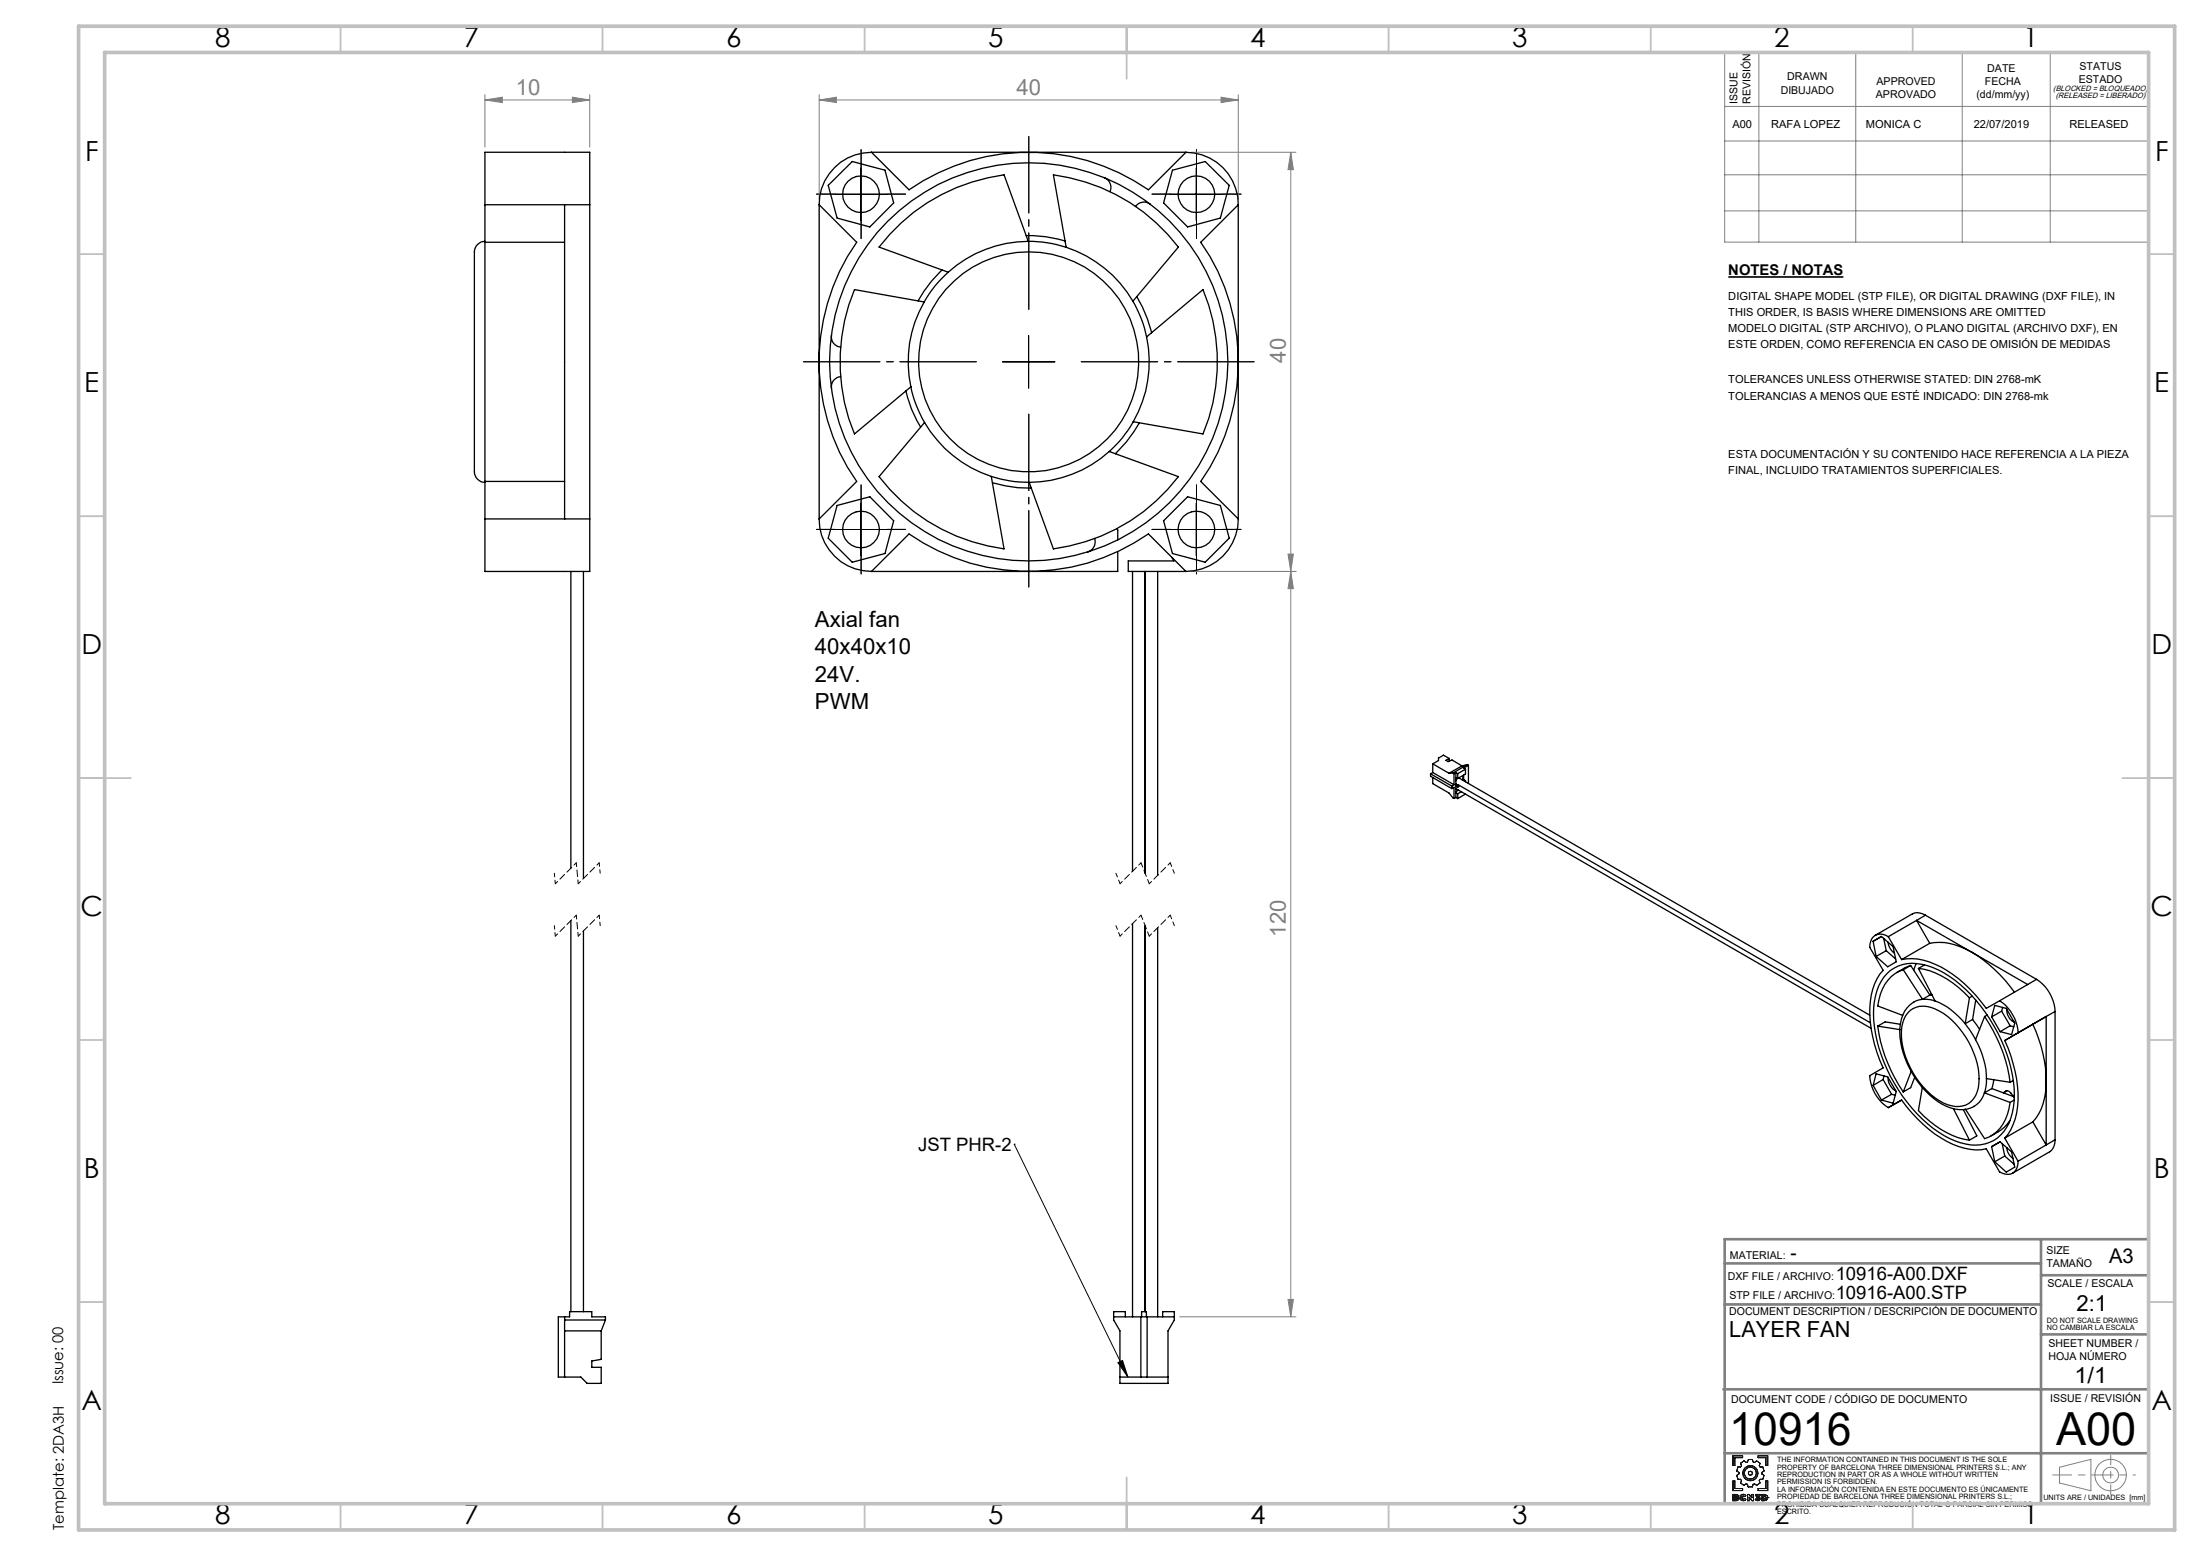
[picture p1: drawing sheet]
<svg xmlns="http://www.w3.org/2000/svg" width="420mm" height="297mm" viewBox="0 0 420 297" stroke-linecap="round" stroke-linejoin="round" font-family="sans-serif">
<path d="M329.8 52.9h22" fill="none" stroke="#000" stroke-width=".32"/>
<g fill="none" stroke="#000" stroke-width=".19">
<path d="M159.3 37.1h10M164.3 32.1v10M223.3 37.1h10M228.3 32.1v10M191.3 69.1h10M196.3 64.1v10M164.3 96.1v10M228.3 96.1v10M159.3 101.1h10M223.3 101.1h10M193.5 218.4h.1M193.5 218.4l21.7 44.5"/>
<path d="M213.3 260.1l.9-.4 1 3.2z"/>
</g>
<g fill="none" stroke="#191924" stroke-width=".19">
<path d="M330.7 277.9h1.8v.3h-1.5v1.5h-.3zM332.1 279.3l.7-.5 .4 .3 .3-.1 .1-.4h.8l.1 .4 .3 .1 .4-.3 .7 .5-.2 .5 .2 .2h.5l.2 .8-.4 .3v.2l.4 .3-.2 .8h-.5l-.2 .2 .1 .5-.6 .4-.4-.3-.3 .1-.1 .5h-.8l-.2-.5-.2-.1-.4 .3-.7-.4 .2-.5-.2-.2h-.5l-.2-.8 .4-.3v-.2l-.4-.3 .2-.8h.5l.2-.2zM335.5 277.9h1.8v1.8h-.3v-1.5h-1.5zM330.7 282.7h.3v1.4h1.5v.4h-1.8zM331 285.5l.4 .1-.4 .1zM331 286l.4 .1-.4 .1zM331.3 285.3l.3 .1 .1 .1M331.3 285.3h.2l.2 .2M331.3 285.3h-.6v1.2l.9-.1 .2-.3M331.4 285.6h.1M331.4 286.1h.1M331.7 285.5l-.2 .3 .3 .3"/>
<path d="M331.7 285.5h.1M331.8 286.1h.1M332 285.9l.2 .3 .4 .3 .6-.3M332 285.9l.1 .3 .2 .2a.69 .69 0 0 0 .9-.2M332 285.9h.1M332.4 285.9l.1 .2 .2 .1 .2-.2M332.4 285.9l.1 .2 .4-.1M332.4 285.9h.1M332.9 285.7l-.2-.2-.3 .1v.3M332.9 285.7l-.4-.1-.1 .3M332.9 286l.3 .2M333.2 285.5l-.5-.3-.5 .2-.2 .5"/>
<path d="M333.2 285.5a.67 .67 0 0 0-1.1 0l-.1 .4M333.2 285.5l-.3 .2M333.5 285.3h.3l.5 .6v-.6h.3v1.2h-.3l-.5-.7v.7h-.3zM335.1 286l.3 .2 .2-.1-.2 .1zM335.1 286l-.2 .2M335.5 284.1h1.5v-1.4h.3v1.8h-1.8zM335.6 286.1l-.4-.2v-.2l.3-.2h-.5v-.2h.8v.2l-.2 .2 .3 .4M335.6 286.1h.1M335.9 286.1l-.2 .3-.3 .1-.5-.3M335.9 286.1l-.2 .3-.4 .1-.4-.3M335.9 286.1h.1M336.2 285.3h.5l.5 .2 .2 .4-.3 .4-.9 .2z"/>
<path d="M336.6 285.5l.3 .1v.5h-.3zM337 285.9h.1M337.4 285.9h.1"/>
<circle cx="334" cy="281.2" r=".39"/>
<circle cx="334" cy="281.2" r="1.45"/>
<circle cx="334" cy="281.2" r="1.14"/>
</g>
<g fill="none" stroke="#808080" stroke-width=".19">
<path d="M92.5 19.1l3.3-.5v1zM92.5 18.1v10M92.5 19.1h20M109.2 18.6l3.3 .5-3.3 .5zM112.5 18.1v10M156.3 19.1l3.3-.5v1zM156.3 19.1h80M156.3 18.1v20M233 18.6l3.3 .5-3.3 .5zM236.3 18.1v20M329.1 10h80.9v36.2h-80.9zM335.6 10v36.2"/>
<path d="M354.1 10v36.2M374.4 10v36.2M391.2 10v36.2M227.3 29.1h20M246.3 29.1v222.3M246.3 29.1l.5 3.3h-1zM329.1 20.3h80.9M329.1 26.9h80.9M329.1 33.4h80.9M329.1 40.2h80.9M227.3 109.1h20M245.8 105.8h1l-.5 3.3z"/>
<path d="M246.3 109.1l.5 3.3h-1zM225.1 251.4h22.2M245.8 248h1l-.5 3.4zM393 280.1l6-1.6v6l-6-1.4z"/>
<circle cx="402.7" cy="281.6" r="3"/>
<circle cx="402.8" cy="281.5" r="1.49"/>
</g>
<path d="M196.3 59.1v-33M186.3 69.1h-33M196.3 79.1v33M206.3 69.1h33" fill="none" stroke="#000" stroke-width=".19" stroke-dasharray="15.2 1.3 1.3 1.3" stroke-dashoffset=".6"/>
<g fill="none" stroke="#000" stroke-width=".19" stroke-dasharray="15.2 1.3 1.3 1.3">
<path d="M159.3 37.1h-3.5M164.3 32.1v-3.5M169.3 37.1h3.5M223.3 37.1h-3.5M228.3 32.1v-3.5M233.3 37.1h3.5M164.3 42.1v3.5M228.3 42.1v3.5M164.3 96.1v-3.5M228.3 96.1v-3.5M159.3 101.1h-3.5M164.3 106.1v3.5"/>
<path d="M169.3 101.1h3.5M223.3 101.1h-3.5M228.3 106.1v3.5M233.3 101.1h3.5"/>
</g>
<path d="M106 178.7l-.2-2M106 168.7l-.2-2M114.5 176.7l-.2-2M114.5 166.7l-.2-2" fill="none" stroke="#000" stroke-width=".19" stroke-dasharray="1.3 .6" stroke-dashoffset=".6"/>
<path d="M110 174.7l-4 4M110 164.7l-4 4M114.3 174.7l-4 4M114.3 164.7l-4 4M217.7 174.7l-4 4M217.7 164.7l-4 4M223.3 174.7l-4 4M223.3 164.7l-4 4" fill="none" stroke="#000" stroke-width=".19" stroke-dasharray="1.3 .6" stroke-dashoffset=".7"/>
<path d="M110.3 178.7l-.3-4M110.3 168.7l-.3-4M213.7 178.7l-.8-2M213.7 168.7l-.8-2M224.1 176.7l-.8-2M224.1 166.7l-.8-2" fill="none" stroke="#000" stroke-width=".19" stroke-dasharray="1.3 .6" stroke-dashoffset=".5"/>
<path d="M219.3 178.7l-1.6-4M219.3 168.7l-1.6-4" fill="none" stroke="#000" stroke-width=".19" stroke-dasharray="1.3 .6" stroke-dashoffset=".4"/>
<path d="M391.7 281.5h11.1" fill="none" stroke="#808080" stroke-width=".19" stroke-dasharray="15.2 1.3 1.3 1.3" stroke-dashoffset="11.6"/>
<path d="M402.8 281.5h4.7" fill="none" stroke="#808080" stroke-width=".19" stroke-dasharray="15.2 1.3 1.3 1.3" stroke-dashoffset="14.8"/>
<path d="M402.8 277.8v7.4" fill="none" stroke="#808080" stroke-width=".19" stroke-dasharray="15.2 1.3 1.3 1.3" stroke-dashoffset="13.4"/>
<path d="M329.1 236.5h80.9v50.5h-80.9zM389.5 236.5v50.5M329.1 249h60.4M329.1 241.2h60.4M389.5 243.4h20.5M389.5 254.7h20.5M328.9 265.2h81.1M329.1 277.4h80.9" fill="none" stroke="#808080" stroke-width=".5"/>
<g fill="none" stroke="#c0c0c0" stroke-width=".35">
<path d="M65 5v5M115 5v5M165 5v5M215 5v10M265 5v5M315 5v5M365 5v5M15 48.5h5M410 48.5h5M15 98.5h5M410 98.5h5M15 148.5h10"/>
<path d="M405 148.5h10M15 198.5h5M410 198.5h5M15 248.5h5M410 248.5h5M65 287v5M115 287v5M165 287v5M215 282v10M265 287v5M315 287v5M365 287v5"/>
</g>
<path d="M15 5h400v287h-400zM20 10h390v277h-390z" fill="none" stroke="#c0c0c0" stroke-width=".7"/>
<path d="M213.3 260.1l.9-.4 1 3.2z" fill="#000"/>
<g fill="#808080">
<path d="M109.2 18.6l3.3 .5-3.3 .5zM92.5 19.1l3.3-.5v1z"/>
<path d="M233 18.6l3.3 .5-3.3 .5zM156.3 19.1l3.3-.5v1z"/>
<path d="M246.3 29.1l.5 3.3h-1zM245.8 105.8h1l-.5 3.3zM246.3 109.1l.5 3.3h-1zM245.8 248h1l-.5 3.4z"/>
</g>
<g fill="none" stroke="#000" stroke-width=".25">
<path d="M92.5 39.1v-10h20v10M92.5 39.1h20M92.5 39.1v7.1M107.7 39.1v60M112.5 39.1v60M156.3 39.1l7.2 7.1a39.8 39.8 0 0 0 0 45.7l-7.2 7.2M156.3 39.1v60M158 35.4l4.6-4.6 6.3 1.7 1.6 6.2-4.5 4.6-6.3-1.7zM166.3 29.1l7.2 7.1a40 40 0 0 1 45.6 0l7.2-7.1M166.3 29.1a10 10 0 0 0-10 10M166.3 29.1h60M210.7 33.9a1.98 1.98 0 0 1 1.1 2.7"/>
<path d="M219.5 39a2.06 2.06 0 0 0-2.8 .4M223.7 32.5l6.3-1.7 4.6 4.6-1.7 6.2-6.3 1.7-4.6-4.6zM226.3 29.1a10 10 0 0 1 10 10M236.3 39.1l-7.2 7.1a40 40 0 0 1 0 45.7l7.2 7.2M236.3 39.1v60M92.5 46.1a2.1 2.1 0 0 0-2 2.4v40.1a3.7 3.7 0 0 0 .6 2.9 1.78 1.78 0 0 0 1.4 .6M92.5 46.2v45.7M92.5 46.2h15.2M176.4 57.6a22.7 22.7 0 0 0-2.6 16.2M176.4 57.6l-13.3-2.3a35.9 35.9 0 0 0 0 27.5l10.7-9M179.8 51.5a22.9 22.9 0 0 0-4.6 5.9M180.9 52a21.4 21.4 0 0 0-4.5 5.6"/>
<path d="M195.8 45a23.3 23.3 0 0 1 7.4 1M196.2 46.1a23.1 23.1 0 0 0-15.3 5.9M196.2 46.1a23.5 23.5 0 0 1 7.2 1.1M196.2 46.1l-4.6-12.7a36 36 0 0 0-23.9 13.8l13.2 4.8M203.4 47.2a23.2 23.2 0 0 1 12.8 10.3M203.4 47.2l-2.4-13.8a36 36 0 0 1 23.9 13.8l-8.7 10.3M216.2 57.5a22.7 22.7 0 0 1 2.6 6.8M216.9 56.6a24.2 24.2 0 0 1 2.8 6.9M158.6 64a1.97 1.97 0 0 0 1.8 2.2M160.4 71.9a1.97 1.97 0 0 0-1.8 2.3M172.9 74.6a21.9 21.9 0 0 0 2.8 6.9M173.8 73.8a22.7 22.7 0 0 0 2.6 6.8"/>
<path d="M218.8 64.3a23.1 23.1 0 0 1-2.5 16.2M218.8 64.3l10.8-9a35.9 35.9 0 0 1 0 27.5l-13.3-2.3M92.5 99.1v10h20v-10M92.5 99.1h20M92.5 91.9h15.2M92.5 91.9v7.2M156.3 99.1a10 10 0 0 0 10 10M159.7 96.5l6.3-1.7 4.5 4.6-1.6 6.3-6.3 1.6-4.6-4.6zM176.4 80.6a23.2 23.2 0 0 0 12.8 10.3M176.4 80.6l-8.7 10.4a35.8 35.8 0 0 0 23.9 13.8l-2.4-13.9M189.2 90.9a23.5 23.5 0 0 0 7.2 1.2M189.4 92.1a25.2 25.2 0 0 0 7.4 1.1"/>
<path d="M211.7 86.2a23.1 23.1 0 0 1-15.3 5.9M211.7 86.2l13.2 4.8a35.8 35.8 0 0 1-23.9 13.8l-4.6-12.7M216.3 80.5a21.4 21.4 0 0 1-4.6 5.7M217.4 80.7a24.4 24.4 0 0 1-4.6 5.9M226.6 94.8l6.3 1.7 1.7 6.2-4.6 4.6-6.3-1.6-1.7-6.3zM236.3 99.1a10 10 0 0 1-10 10M108.9 109.1v56.6M111.3 109.1v58.6M166.3 109.1l7.2-7.2a40 40 0 0 0 45.6 0l7.2 7.2M208.9 102.8a2.04 2.04 0 0 1-1.3 2.6M213.1 100.9l.2 .3v1.8M213.3 105.3v3.8h-47"/>
<path d="M216.1 109.1v57.2M218.5 109.1v57.6M220.9 109.1v58M223.6 106.4l.4 .7h-8.7v2h11M273 147.7l4 2.3M273 147.7v.5l4 2.3M273.4 145.8l3.1 1.8M273.4 147.5l4.1 2.3M273.4 145.8v1.7M273.4 148.4v1.2l3.1 1.8 1 1M273.4 147.5l-.4 .2M276.5 144.8l-1.1-.7-.9 .6v.5l-1.1 .6"/>
<path d="M276.5 144.8l-.6 .3 .4 .3 .8-.3 1.9 1.1M276.5 144.8v.5M277 150v.5M277 150.5l.5-.2v2.1M277.2 147.6l.3 .1M277.2 147.6h-.7M277.5 149.8l-.5 .2M277.5 147.7v2.1M277.8 150.5l79.2 45.8M277.8 147.5l-.3 .2M277.8 147.5v4.7M277.8 152.2l-.3 .2"/>
<path d="M277.8 147.5l.4 .2M277.8 148.4l.4 .2M277.8 149.6l.4 .3M277.8 150l.4 .2M277.8 152.2l.4 .2M277.8 151.3l.4 .2M278.1 148.6l-.3 .4M278.2 147.7v.9M278.2 149.9v.3M278.2 151.5v.9M278.3 148.5l78.5 45.3M278.3 149.8l-.1 .1"/>
<path d="M278.3 150.8l-.5 .3M278.4 149.9l78.5 45.3M278.4 150.1l-.2 .1M278.8 151.1l-.6 .4M279 146.2l-2.5 1.4M279.2 148.7l-.2 .1M279.2 148v.7M279.2 148.7l.1 .1M279.3 148v.8M279.3 148.8l.3 .2M279.6 151.6l-1.4 .8M279.6 146.8l-1.4 .9"/>
<path d="M279.6 146.8v.9l-1.4 .9M279.6 149v.2M279.6 149l-.1 .1M280 145.9l-2.8 1.7M280 145.9l.2 .2M280 145.9l-1 .3M280.2 146.1l-.9 .5 .3 .2M280.2 146.1v3.4M108.9 175.7v74.7M111.3 177.7v72.7M216.1 176.3v75.1M218.5 176.7v73.7"/>
<path d="M220.9 177.1v74.3M357.4 179.7l1.6-1 2.2 2 .6 2.9-1.6 .9-2.2-1.9zM359.4 179.1l.5 2.4M360.3 179.8l.4 1.2 .8 .9M360.3 178.8a2.15 2.15 0 0 0-2.5-.3 2.15 2.15 0 0 0-1 2.3l2.5 4.4a11.8 11.8 0 0 0-2.5 8.5 27.6 27.6 0 0 0 2.5 10.1l-2.5 1.5a7.6 7.6 0 0 0 3.5 6.1l2.6-1.4a23.8 23.8 0 0 0 10.9 8.9 9.7 9.7 0 0 0 5.2 .4l2.6 4.4a2.21 2.21 0 0 0 3.1-.4l.4-1.1v-.6M360.3 178.8l2.6 4.4M365.7 175.7l10.6 6.1M365.7 175.7l2.5 4.4M365.7 175.7l-5.4 3.1M367.4 174.7a2.66 2.66 0 0 0-2.5-.3l-7.1 4.1M367.4 174.7l-1.7 1M367.4 174.7l21.2 12.2"/>
<path d="M358.3 195.9a28.5 28.5 0 0 0 4.9 12.5M358.3 195.9l4.2 .6M359.9 181.5l1.8 1.6M359.9 181.5l-1.9 1.1M360.1 185.8a7.3 7.3 0 0 1 7.7-1.5 22.1 22.1 0 0 1 11 8.9 28.3 28.3 0 0 1 5.6 17 9.1 9.1 0 0 1-4 7.5 8.4 8.4 0 0 1-7.3 .1 26.1 26.1 0 0 1-12.4-12.4 25.3 25.3 0 0 1-3-14.3 9.2 9.2 0 0 1 2.4-5.3zM362.6 195.5l-2.9-.5-1.4 .9M362.9 183.2a11.8 11.8 0 0 1 8.6 2 26.9 26.9 0 0 1 7.5 7.3l2.6-1.5M363.2 185.1a7.2 7.2 0 0 0-4.7 5.8l-.2 1.1 4.8 1.8M363.2 185.1l3.7 5.6M364.1 193.3a4.2 4.2 0 0 1 5.2-.7 15.8 15.8 0 0 1 8 10.4 8.3 8.3 0 0 1-.7 6.7 4.1 4.1 0 0 1-5 1.2 15.4 15.4 0 0 1-8.3-10.1 9 9 0 0 1 .3-6.9zM364.6 184.3l-.9 .3-1.8 1M364.6 184.3l-1.4 .8"/>
<path d="M364.6 184.3l3.7 5.6M365.3 191.2a5.6 5.6 0 0 0-2.8 4.9 17.3 17.3 0 0 0 8.1 14.7 5.8 5.8 0 0 0 6.2 .3 4.2 4.2 0 0 0 1.9-2.5M365.7 183.9l-.5 1.3M366.1 184.9a16.3 16.3 0 0 1 9.7 5.6M366.1 184.9l3.2 6.2M366.9 190.7l-1.7 .5M366.9 190.7l1.4 .1 1 .3M367.2 184.2l-1.1 .7M368.2 180.1a11.4 11.4 0 0 1 8.1 1.7M368.2 180.1l-5.3 3.1M368.3 189.9l-1.4 .8M368.5 189.6l-.1 .3"/>
<path d="M368.7 189.9h-.4M369.3 191.1a13.4 13.4 0 0 1 5.7 4.3M375 195.4l2 3M375.8 190.5l-.8 4.9M376.3 181.8a27.8 27.8 0 0 1 8.1 7.6M376.3 181.8l10.6 6.1M376.3 190.1l-.5 .4M376.4 194.6l1.4 1.9M376.4 194.6l-1.4 .8M377 198.4a16.1 16.1 0 0 1 2.1 7.5M377 190.9l-.6 3.7M378.7 194a29.5 29.5 0 0 1 4.9 12.6"/>
<path d="M378.7 194l-1.7 4.4M379.2 193.7l-.5 .3M380 194.1l.6-2.2 2.2 .6 1.7 2.8-.6 2.2-2.2-.6M380 194.1l1.7 2.8M381.6 191a8 8 0 0 1 3.5 6.1l-2.5 1.5M382 193l1.6 2.8M382 193l-2 1.1M382.2 192.3l-.2 .7M382.6 198.6a23.9 23.9 0 0 1 2.2 13.9 10.6 10.6 0 0 1-2.2 4.7M382.9 192.6a2.61 2.61 0 0 0 1.5 2.5M383.6 195.8l.7 .2M383.6 195.8l-1.9 1.1"/>
<path d="M386.9 187.9l-5.3 3.1M388.6 186.9a7.8 7.8 0 0 1 3.5 6.2M388.6 186.9l-1.7 1M390.5 194l-2.6 1.5a23.8 23.8 0 0 1 2.2 14.3 9 9 0 0 1-2.2 4.3M390.5 194l-7.9 4.6M390.5 194v24.5M392.1 193.1l-1.6 .9M392.1 193.1v24.5M357.4 207.2l1.6 2.8M357.4 207.2l.6-2.2 2.2 .6 1.6 2.7-.6 2.3-2.2-.6M359.3 206.1l1.7 2.8M359.3 206.1l-1.9 1.1"/>
<path d="M359.5 205.3l-.2 .8M360.3 205.7a2.66 2.66 0 0 0 1.4 2.5M361 208.9l.7 .2M361 208.9l-2 1.1M364.7 204.5l-1.5 3.9M365.4 205.6l-.8 2-1.4 .8M366.8 207.6l-.7 4.4a17.1 17.1 0 0 0 9.7 5.6M372.7 211.6l3.1 6M374.6 211.8l2.6 5-1.4 .8M378.7 208.6l4.9 1.8M379.1 205.9l-.1 1.4-.3 1.3M379.1 205.9l4.5 .7"/>
<path d="M380 218.9l1.7-1 2.2 2 .6 2.9-1.7 .9-2.2-1.9zM380.1 207.8l-1.4 .8M380.1 207.8l4.3 1.6M380.4 206.1l-.3 1.7M382.1 218.3l.5 2.4M382.6 217.2l2.5 4.4M382.8 208.3a.7 .7 0 0 1 .9 .3l.6 .8M382.8 208.3l-.5 .3M382.9 208.2l-.1 .1M382.9 219a2.61 2.61 0 0 0 1.2 2.1M383 208.2l-.7 .4M383.2 214.5h.1"/>
<path d="M383.5 213.9a7.9 7.9 0 0 1-3.6 2.9M383.6 210.4a7.7 7.7 0 0 1-4.9 6.9l-3.7-5.6M384.2 206.2l-.6 .4M384.4 210l-.8 .4M387.9 214.1l-5.3 3.1M387.9 214.1l2.6 4.4M390.5 218.5l-5.4 3.1M392.1 217.6a2.65 2.65 0 0 1-1 2.2l-7.1 4.1M392.1 217.6l-1.6 .9M382.6 220.7l1.8 1.5M382.6 220.7l-2 1.1M107.7 251.4v11.5"/>
<path d="M107.7 252h7.8M107.7 254h7M115.5 252v-.6h-2.6v-1h-4.2v1h-2.2v11.5h4.3l1.2 1.2h2.7v-3.1h-1.8v-1.2l1.8-.3v-5.5M115.5 252l-.8 2M212.5 251.4h11.6M214.7 251.4v-1h-2.2v1.6l1.2 2v10.1h9.2v-10.1l1.2-2v-1.6h-2.2v1M217.7 251.4v11.5M217.8 251.4v-1h1v1M218.9 251.4v11.5M213.7 262.9h9.2"/>
<circle cx="164.3" cy="37.1" r="3.5"/>
<circle cx="228.3" cy="37.1" r="3.5"/>
<circle cx="196.3" cy="69.1" r="38"/>
<circle cx="196.3" cy="69.1" r="21"/>
<circle cx="164.3" cy="101.1" r="3.5"/>
<circle cx="228.3" cy="101.1" r="3.5"/>
</g>
<g font-size="8.7">
<text x="330" y="275.9">10916</text>
<text x="392.3" y="275.9">A00</text>
</g>
<g font-size="5.3">
<text x="41" y="8.9">8</text>
<text x="88.5" y="8.9">7</text>
<text x="138.5" y="8.9">6</text>
<text x="188.5" y="8.9">5</text>
<text x="238.5" y="8.9">4</text>
<text x="288.5" y="8.9">3</text>
<text x="338.5" y="8.9">2</text>
<text x="386" y="8.9">1</text>
<text x="16.2" y="30.7">F</text>
<text x="411.2" y="30.7">F</text>
<text x="16.1" y="74.9">E</text>
<text x="411.1" y="74.9">E</text>
<text x="15.5" y="124.9">D</text>
<text x="410.5" y="124.9">D</text>
<text x="15.4" y="174.9">C</text>
<text x="410.4" y="174.9">C</text>
<text x="16" y="224.9">B</text>
<text x="411" y="224.9">B</text>
<text x="15.5" y="269.2">A</text>
<text x="410.5" y="269.2">A</text>
<text x="41" y="290.9">8</text>
<text x="88.5" y="290.9">7</text>
<text x="138.5" y="290.9">6</text>
<text x="188.5" y="290.9">5</text>
<text x="238.5" y="290.9">4</text>
<text x="288.5" y="290.9">3</text>
<text x="338.5" y="290.9">2</text>
<text x="386" y="290.9">1</text>
</g>
<g font-size="4.2" fill="#808080">
<text x="98.4" y="18.1">10</text>
<text x="194" y="18.1">40</text>
<text x="245.4" y="69.2" transform="rotate(-90 245.4 69.2)">40</text>
<text x="245.4" y="178.8" transform="rotate(-90 245.4 178.8)">120</text>
</g>
<g font-size="4.2">
<text x="155.5" y="119.7">Axial fan</text>
<text x="155.5" y="124.9">40x40x10</text>
<text x="155.5" y="130.1">24V.</text>
<text x="155.5" y="135.4">PWM</text>
<text x="396.2" y="250.3">2:1</text>
<text x="330" y="255.2">LAYER FAN</text>
<text x="395.8" y="264">1/1</text>
</g>
<text font-size="3.9" x="402.5" y="241.1">A3</text>
<g font-size="3.5">
<text x="175.2" y="219.7">JST PHR-2</text>
<text x="341.7" y="240.4">-</text>
<text x="350.3" y="244.3">10916-A00.DXF</text>
<text x="350.3" y="247.9">10916-A00.STP</text>
</g>
<g font-size="2.8">
<text x="329.8" y="52.6">NOTES / NOTAS</text>
<text x="12.1" y="264.2" transform="rotate(-90 12.1 264.2)">Issue: 00</text>
<text x="12.2" y="292" transform="rotate(-90 12.2 292)">Template: 2DA3H</text>
</g>
<g font-size="2.1">
<text x="339.8" y="17.9">DIBUJADO</text>
<text x="341.1" y="15.4">DRAWN</text>
<text x="358.1" y="16.3">APPROVED</text>
<text x="378.8" y="16.3">FECHA</text>
<text x="379.2" y="13.8">DATE</text>
<text x="396.7" y="15.8">ESTADO</text>
<text x="396.8" y="13.3">STATUS</text>
<text x="331.5" y="19.8" transform="rotate(-90 331.5 19.8)">ISSUE</text>
<text x="334" y="19.8" transform="rotate(-90 334 19.8)">REVISIÓN</text>
<text x="357.9" y="18.8">APROVADO</text>
<text x="377.1" y="18.8">(dd/mm/yy)</text>
<text x="330.6" y="24.3">A00</text>
<text x="338" y="24.3">RAFA LOPEZ</text>
<text x="356.1" y="24.3">MONICA C</text>
<text x="376.6" y="24.3">22/07/2019</text>
<text x="394.9" y="24.3">RELEASED</text>
<text x="329.8" y="57.2">DIGITAL SHAPE MODEL (STP FILE), OR DIGITAL DRAWING (DXF FILE), IN</text>
<text x="329.8" y="60.3">THIS ORDER, IS BASIS WHERE DIMENSIONS ARE OMITTED</text>
<text x="329.8" y="63.4">MODELO DIGITAL (STP ARCHIVO), O PLANO DIGITAL (ARCHIVO DXF), EN</text>
<text x="329.8" y="66.5">ESTE ORDEN, COMO REFERENCIA EN CASO DE OMISIÓN DE MEDIDAS</text>
<text x="329.8" y="73.2">TOLERANCES UNLESS OTHERWISE STATED: DIN 2768-mK</text>
<text x="329.8" y="76.3">TOLERANCIAS A MENOS QUE ESTÉ INDICADO: DIN 2768-mk</text>
<text x="329.8" y="87.5">ESTA DOCUMENTACIÓN Y SU CONTENIDO HACE REFERENCIA A LA PIEZA</text>
<text x="329.8" y="90.6">FINAL, INCLUIDO TRATAMIENTOS SUPERFICIALES.</text>
<text x="390.5" y="239.4">SIZE</text>
<text x="329.7" y="244.3">DXF FILE / ARCHIVO:</text>
<text x="330.1" y="240.4">MATERIAL:</text>
<text x="390.5" y="241.9">TAMAÑO</text>
<text x="390.7" y="245.6">SCALE / ESCALA</text>
<text x="330" y="251">DOCUMENT DESCRIPTION / DESCRIPCIÓN DE DOCUMENTO</text>
<text x="330" y="247.9">STP FILE / ARCHIVO:</text>
<text x="390.9" y="257.1">SHEET NUMBER /</text>
<text x="390.9" y="259.6">HOJA NÚMERO</text>
<text x="330.3" y="267.7">DOCUMENT CODE / CÓDIGO DE DOCUMENTO</text>
<text x="391.2" y="267.5">ISSUE / REVISIÓN</text>
</g>
<g font-size="1.5">
<text x="391.8" y="17.4">(BLOCKED = BLOQUEADO)</text>
<text x="392.3" y="18.8">(RELEASED = LIBERADO)</text>
</g>
<g font-size="1.4">
<text x="390.6" y="252.5">DO NOT SCALE DRAWING</text>
<text x="390.6" y="253.9">NO CAMBIAR LA ESCALA</text>
<text x="339.1" y="279.1">THE INFORMATION CONTAINED IN THIS DOCUMENT IS THE SOLE</text>
<text x="339.1" y="280.5">PROPERTY OF BARCELONA THREE DIMENSIONAL PRINTERS S.L.; ANY</text>
<text x="339.1" y="281.9">REPRODUCTION IN PART OR AS A WHOLE WITHOUT WRITTEN</text>
<text x="339.1" y="283.3">PERMISSION IS FORBIDDEN.</text>
<text x="339.1" y="284.7">LA INFORMACIÓN CONTENIDA EN ESTE DOCUMENTO ES ÚNICAMENTE</text>
<text x="339.1" y="286.1">PROPIEDAD DE BARCELONA THREE DIMENSIONAL PRINTERS S.L.;</text>
<text x="339.1" y="287.6">PROHIBIDA CUALQUIER REPRODUCIÓN TOTAL O PARCIAL SIN PERMISO</text>
<text x="389.9" y="286.3">UNITS ARE / UNIDADES [mm]</text>
<text x="339.1" y="289">ESCRITO.</text>
</g>
</svg>
